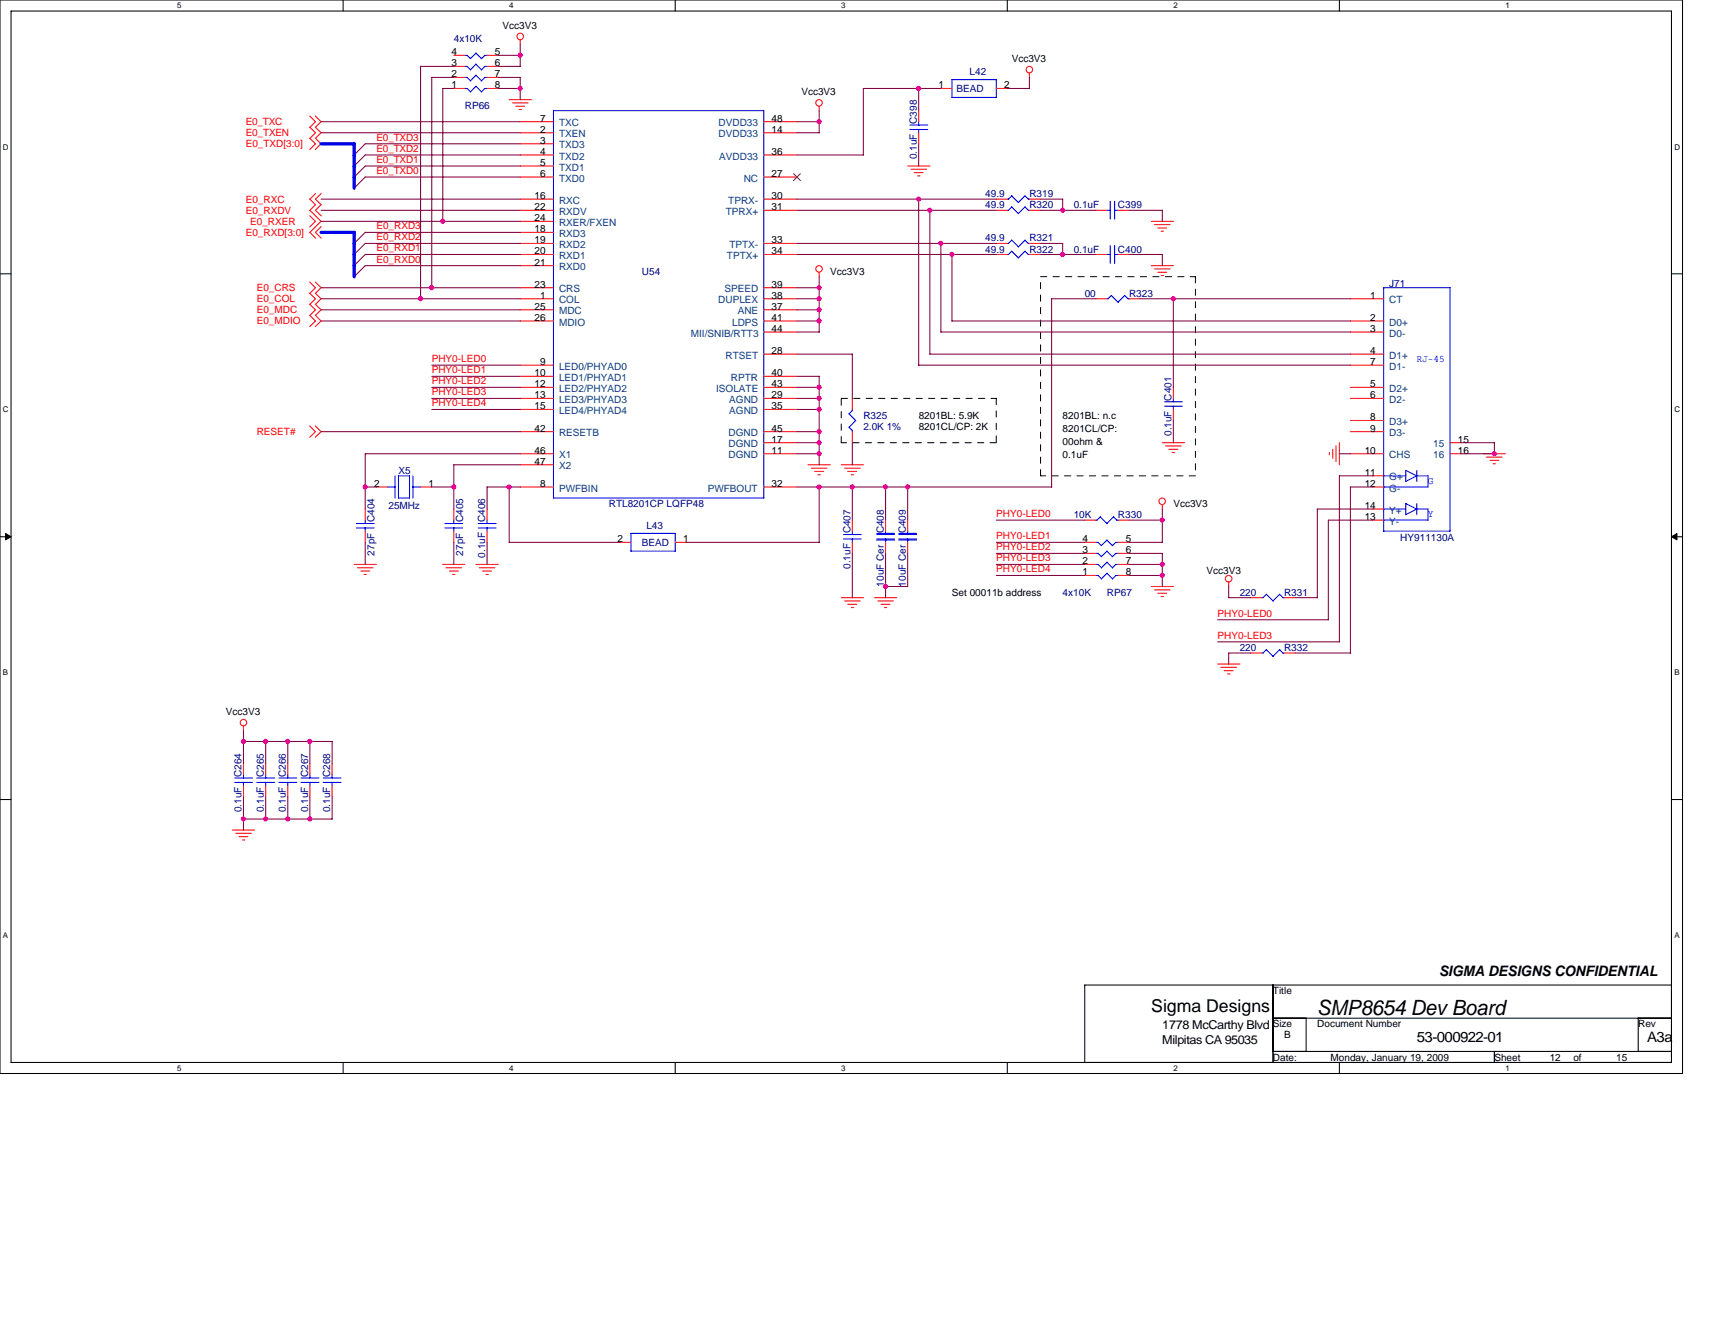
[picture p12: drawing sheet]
<svg xmlns="http://www.w3.org/2000/svg" width="279mm" height="216mm" viewBox="0 0 279 216" stroke-linecap="round" stroke-linejoin="round" font-family="sans-serif">
<path d="M0 0h274.1v174.9h-274.1zM1.8 1.8h270.5v171.3h-270.5z" fill="none" stroke="#000" stroke-width=".17"/>
<g fill="#fff">
<path d="M28.9 .2h.7v1.4h-.7z"/>
<path d="M28.9 173.3h.7v1.5h-.7z"/>
</g>
<path d="M55.9 0v1.8M55.9 173.1v1.8" fill="none" stroke="#000" stroke-width=".17"/>
<g fill="#fff">
<path d="M83 .2h.7v1.4h-.7z"/>
<path d="M83 173.3h.7v1.5h-.7z"/>
</g>
<path d="M110 0v1.8M110 173.1v1.8" fill="none" stroke="#000" stroke-width=".17"/>
<g fill="#fff">
<path d="M137.1 .2h.7v1.4h-.7z"/>
<path d="M137.1 173.3h.7v1.5h-.7z"/>
</g>
<path d="M164.1 0v1.8M164.1 173.1v1.8" fill="none" stroke="#000" stroke-width=".17"/>
<g fill="#fff">
<path d="M191.2 .2h.7v1.4h-.7z"/>
<path d="M191.2 173.3h.7v1.5h-.7z"/>
</g>
<path d="M218.2 0v1.8M218.2 173.1v1.8" fill="none" stroke="#000" stroke-width=".17"/>
<g fill="#fff">
<path d="M245.3 .2h.7v1.4h-.7z"/>
<path d="M245.3 173.3h.7v1.5h-.7z"/>
<path d="M.5 23.2h.9v1.4h-.9z"/>
<path d="M272.8 23.2h.9v1.4h-.9z"/>
<path d="M.5 66h.9v1.5h-.9z"/>
<path d="M272.8 66h.9v1.5h-.9z"/>
</g>
<path d="M0 44.6h1.8M272.3 44.6h1.8" fill="none" stroke="#000" stroke-width=".17"/>
<g fill="#fff">
<path d="M.5 108.9h.8v1.4h-.8z"/>
<path d="M272.8 108.9h.8v1.4h-.8z"/>
</g>
<path d="M0 87.5h1.8M272.3 87.5h1.8" fill="none" stroke="#000" stroke-width=".17"/>
<path d="M.9 86.9l.9 .6-.9 .5zM272.3 87.5l.9-.6v1.1z" fill="#000" stroke="#000" stroke-width=".16"/>
<g fill="#fff">
<path d="M.5 151.7h.8v1.4h-.8z"/>
<path d="M272.8 151.7h.8v1.4h-.8z"/>
</g>
<path d="M0 130.3h1.8M272.3 130.3h1.8M176.7 160.5h95.6v12.6h-95.6zM207.4 171.3h64.9M207.4 160.5v12.6M207.4 165.9h64.9M212.8 165.9v5.4M243.5 171.3v1.8M266.9 165.9v5.4" fill="none" stroke="#000" stroke-width=".17"/>
<path d="M169.5 45.1h25.3M194.8 45.1v32.4M137.1 64.9h25.2M137.1 72.1v-7.2M162.3 64.9v7.2M162.3 72.1h-25.2M169.5 77.5v-32.4M194.8 77.5h-25.3" fill="none" stroke="#000" stroke-width=".16" stroke-dasharray="1 1 1 1 1 1 1 1"/>
<g fill="none" stroke="#f00" stroke-width=".17">
<path d="M50.5 18.9l.9 .9-.9 1M51.4 18.9l.9 .9-.9 1M73.9 14.4h1.8M73.9 12.6h1.8M73.9 10.8h1.8M73.9 9h1.8M79.4 14.4h1.8M79.4 12.6h1.8M79.4 10.8h1.8M79.4 9h1.8M83 16.2h3.6M83.5 16.8h2.5"/>
<path d="M84 17.3h1.5M84.6 17.8h.4M84.8 6.5v.7M84.8 19.8h5.4M124.4 19.8h5.4M133.5 17.3v.8M149.7 18v1.8M153.3 14.4h1.8M162.3 14.4h1.8M167.7 11.9v.7M50.5 35.1l.9 1-.9 .9M50.5 20.7l.9 .9-.9 1"/>
<path d="M50.5 22.5l.9 .9-.9 1M51.4 35.1l.9 1-.9 .9M51.4 20.7l.9 .9-.9 1M51.4 22.5l.9 .9-.9 1M51.4 31.5l-.9 .9 .9 1M51.4 33.3l-.9 1 .9 .9M51.4 36.9l-.9 1 .9 .9M52.3 31.5l-.9 .9 .9 1M52.3 33.3l-.9 1 .9 .9M52.3 36.9l-.9 1 .9 .9M84.8 36.1h5.4M84.8 27.1h5.4"/>
<path d="M84.8 32.4h5.4M84.8 28.9h5.4M84.8 25.3h5.4M84.8 23.4h5.4M84.8 21.6h5.4M84.8 34.3h5.4M84.8 39.7h5.4M84.8 37.9h5.4M124.4 32.4h5.4M124.4 28.9h5.4M124.4 25.3h5.4M124.4 21.6h5.4"/>
<path d="M124.4 34.3h5.4M124.4 39.7h5.4M147.9 27.1h3.6M148.4 27.6h2.6M148.9 28.1h1.5M149.5 28.7h.4M149.7 21.6v1.8M162.3 32.4h1.8M162.3 34.3h1.8M162.3 39.7h1.8M167.7 32.4h1.8M167.7 34.3h1.8"/>
<path d="M167.7 39.7h1.8M178.5 34.3h1.8M182.1 34.3h1.8M187.6 36.1h3.6M188.1 36.6h2.5M188.6 37.1h1.5M189.2 37.7h.3M50.5 49.6l.9 .9-.9 .9M50.5 47.8l.9 .9-.9 .9M50.5 51.4l.9 .9-.9 .9M50.5 46l.9 .9-.9 .9M51.4 49.6l.9 .9-.9 .9"/>
<path d="M51.4 47.8l.9 .9-.9 .9M51.4 51.4l.9 .9-.9 .9M51.4 46l.9 .9-.9 .9M84.8 43.3h5.4M84.8 48.7h5.4M84.8 59.5h5.4M84.8 52.3h5.4M84.8 50.5h5.4M84.8 41.5h5.4M84.8 46.9h5.4M124.4 48.7h5.4M124.4 57.7h5.4"/>
<path d="M124.4 52.3h5.4M124.4 54.1h5.4M124.4 50.5h5.4M124.4 41.5h5.4M124.4 46.9h5.4M133.5 44.4v.7M162.3 41.5h1.8M167.7 41.5h1.8M178.5 48.7h1.8M178.5 41.5h1.8M182.1 41.5h1.8M183.9 48.7h1.8"/>
<path d="M187.6 43.3h3.6M188.1 43.8h2.5M188.6 44.4h1.5M189.2 44.9h.3M220 48.7h5.4M220 57.7h5.4M220 59.5h5.4M220 52.3h5.4M220 54.1h5.4M50.5 69.4l.9 .9-.9 .9M51.4 69.4l.9 .9-.9 .9M61.3 79.4h1.8"/>
<path d="M68.5 79.4h1.8M84.8 75.7h5.4M84.8 73.9h5.4M84.8 64.9h5.4M84.8 63.1h5.4M84.8 70.3h5.4M84.8 79.4h5.4M84.8 61.3h5.4M84.8 66.7h5.4M124.4 72.1h5.4M124.4 73.9h5.4M124.4 64.9h5.4"/>
<path d="M124.4 63.1h5.4M124.4 70.3h5.4M124.4 79.4h5.4M124.4 61.3h5.4M124.4 66.7h5.4M131.6 75.7h3.7M132.2 76.3h2.5M132.7 76.8h1.5M133.3 77.4h.3M137.1 75.7h3.6M137.6 76.3h2.5M138.1 76.8h1.5"/>
<path d="M138.7 77.4h.4M138.9 64.9v1.8M138.9 70.3v1.8M189.4 72.1h3.6M189.9 72.7h2.5M190.4 73.2h1.5M191 73.7h.4M191.2 63.1v1.8M191.2 66.7v1.8M216.6 73.7v.4M217.1 73.2v1.5M217.7 72.6v2.6"/>
<path d="M218.2 72.1v3.6M220 73.9h5.4M220 64.9h5.4M220 68.5h5.4M220 63.1h5.4M220 70.3h5.4M223.6 79.4h1.8M223.6 77.5h1.8M236.2 72.1h1.8M236.2 73.9h1.8M241.6 73.9h3.7M242.2 74.5h2.5"/>
<path d="M242.7 75h1.5M243.2 75.6h.4M57.7 92h3.6M58.2 92.5h2.6M58.8 93h1.4M59.3 93.6h.4M59.5 83v1.8M59.5 86.6v1.8M72.1 92h3.6M72.6 92.5h2.6M73.2 93h1.5M73.7 93.6h.4"/>
<path d="M73.9 83v1.8M73.9 86.6v1.8M77.5 92h3.7M78.1 92.5h2.5M78.6 93h1.5M79.2 93.6h.3M79.4 83v1.8M79.4 86.6v1.8M101 88.4h1.8M110 88.4h1.8M137.1 97.4h3.6M137.6 97.9h2.5"/>
<path d="M138.1 98.5h1.5M138.7 99h.4M138.9 84.8v1.8M138.9 88.4v1.8M142.5 97.4h3.6M143 97.9h2.5M143.5 98.5h1.5M144.1 99h.4M144.3 84.8v1.8M144.3 88.4v1.8M147.9 84.8v1.8M147.9 88.4v1.8"/>
<path d="M176.7 92h1.8M176.7 84.8h1.8M176.7 88.4h1.8M176.7 93.8h1.8M176.7 90.2h1.8M182.1 92h1.8M182.1 84.8h1.8M182.1 88.4h1.8M182.1 93.8h1.8M182.1 90.2h1.8M187.6 95.6h3.6M188.1 96.1h2.5"/>
<path d="M188.6 96.7h1.5M189.2 97.2h.3M189.4 82.2v.8M200.2 94.8v.8M203.8 97.4h1.8M209.2 97.4h1.8M223.6 83h1.8M223.6 84.8h1.8M39.7 118.3v.7M198.4 108.2h3.6M198.9 108.7h2.6M199.4 109.3h1.5"/>
<path d="M200 109.8h.4M203.8 106.4h1.8M209.2 106.4h1.8M37.9 135.3h3.6M38.4 135.8h2.6M38.9 136.3h1.5M39.5 136.9h.4M39.7 124.4v1.8M39.7 128v1.8M43.3 124.4v1.8M43.3 128v1.8M46.9 124.4v1.8"/>
<path d="M46.9 128v1.8M50.5 124.4v1.8M50.5 128v1.8M54.1 124.4v1.8M54.1 128v1.8"/>
<circle cx="84.7" cy="5.9" r=".53"/>
<circle cx="133.4" cy="16.8" r=".53"/>
<circle cx="167.7" cy="11.3" r=".53"/>
<circle cx="133.4" cy="43.8" r=".53"/>
<circle cx="189.3" cy="81.7" r=".53"/>
<circle cx="200.2" cy="94.3" r=".54"/>
<circle cx="39.7" cy="117.7" r=".53"/>
</g>
<g fill="none" stroke="#00f" stroke-width=".17">
<path d="M75.7 14.4h.4M75.7 12.6h.4M75.7 10.8h.4M75.7 9h.4M76.1 14.4l.6 .6M76.1 12.6l.6 .6M76.1 10.8l.6 .6M76.1 9l.6 .6M76.6 15l1-1 .9 1M77.5 12.3l1 .9M77.5 10.5l1 .9M77.5 8.7l1 .9"/>
<path d="M77.6 12.2l-1 1M77.6 10.4l-1 1M77.6 8.6l-1 .9M79.4 14.4h-.4l-.6 .6M79.4 12.6h-.4l-.6 .6M79.4 10.8h-.4l-.6 .6M79.4 9h-.4l-.6 .6M90.2 18h34.2v63.2h-34.2zM149.7 19.8v.6M155.1 13h7.2v2.9h-7.2zM148.2 20.4h3M148.2 21.1h3"/>
<path d="M149.7 21.1v.5M164.8 31.9l1.1 1.1M164.8 39.1l1.1 1.1M164.8 33.7l1.1 1.1M164.8 31.9l-.5 .5h-.2M164.8 39.1l-.5 .6h-.2M164.8 33.7l-.5 .6h-.2M167 31.9l.6 .6M167 39.1l.6 .6M167 33.7l.6 .6M167 31.9l-1.1 1.1M167 39.1l-1.1 1.1"/>
<path d="M167 33.7l-1.1 1.1M167.5 32.4h.2M167.5 39.7h.2M167.5 34.3h.2M180.3 34.3h.6M180.9 32.8v2.9M181.6 34.3h.5M181.6 32.8v2.9M164.1 41.5h.2l.5-.6 1.1 1.1M167.5 41.5h.2M167.6 41.5l-.6-.6-1.1 1.1M180.3 41.5h.6"/>
<path d="M180.9 40v2.9M181.1 48.2l1.1 1.1M181.1 48.1l-.6 .6h-.2M181.6 41.5h.5M181.6 40v2.9M183.2 48.2l.6 .5M183.2 48.1l-1.1 1.1M183.8 48.7h.2M225.4 46.9h10.8v39.7h-10.8zM63.1 79.4h1.3M64.4 77.5v3.7M64.9 77.5h1.8v3.7h-1.8z"/>
<path d="M67.2 79.4h1.3M67.3 77.5v3.7M138.3 67.4l1.1 1.1-1.1 1.1 .6 .5v.2M138.9 66.7v.2M138.9 66.9l-.6 .5M189.7 65.5h2.9M189.7 66.2h2.9M191.2 64.9v.6M191.2 66.2v.5M225.4 79.4h7.2M225.4 77.5h3.6M230.8 76.6v1.9"/>
<path d="M230.8 77.5h1.9M230.8 77.5l-1.8 .9M230.8 77.6l-1.8-1v1.9M232.6 77.5v1.9M58 85.3h3M58 86h3M59.5 84.8v.5M59.5 86v.6M72.5 85.3h2.9M72.5 86h2.9M73.9 84.8v.5M73.9 86v.6"/>
<path d="M77.9 85.3h2.9M77.9 86h2.9M79.4 84.8v.5M79.4 86v.6M102.8 86.9h7.2v2.9h-7.2zM137.4 87.1h2.9M137.4 87.8h2.9M138.9 86.6v.5M138.9 87.8v.6M142.8 87.1h2.9M142.8 87.8h2.9M142.8 86.9h2.9"/>
<path d="M142.8 88h2.9M144.3 86.6v.5M144.3 87.8v.6M146.4 87.1h2.9M146.4 87.8h2.9M146.4 86.9h2.9M146.4 88h2.9M147.9 86.6v.5M147.9 87.8v.6M178.5 93.8h.4M178.5 92h.4M178.5 90.2h.4"/>
<path d="M178.5 88.4h.4M178.9 93.8l.6 .5M178.9 92l.6 .5M178.9 90.2l.6 .5M178.9 88.4l.6 .5M179.3 84.2l1.1 1.1M179.3 84.2l-.6 .6h-.2M179.4 94.3l1-.9 .9 .9M179.4 90.7l.9-.9 1 .9M179.4 92.5l1-.9 .9 .9M180.3 88l1 .9M180.4 88l-1 .9"/>
<path d="M181.4 84.2l.6 .6M181.4 84.2l-1.1 1.1M181.9 84.8h.3M182.2 93.8h-.4l-.6 .5M182.2 92h-.4l-.6 .5M182.2 90.2h-.4l-.6 .5M182.2 88.4h-.4l-.6 .5M206.3 96.8l1.1 1.1M206.3 96.8l-.5 .6h-.2M208.5 96.8l.5 .6M208.5 96.8l-1.1 1.1M209 97.4h.2"/>
<path d="M225.4 83h3.6M230.8 82v1.9M230.8 83h1.9M230.8 82.9l-1.8 1M230.8 83l-1.8-1v1.9M232.6 83v1.8h-7.2M206.3 105.9l1.1 1.1M206.3 105.8l-.5 .6h-.2M208.5 105.9l.5 .5M208.5 105.8l-1.1 1.1M209 106.4h.2M38.2 126.8h2.9"/>
<path d="M38.2 127.5h2.9M39.7 126.2v.6M39.7 127.5v.5M41.8 126.8h2.9M41.8 127.5h2.9M43.3 126.2v.6M43.3 127.5v.5M45.4 126.8h2.9M45.4 127.5h2.9M46.9 126.2v.6M46.9 127.5v.5M49 126.8h3"/>
<path d="M49 127.5h3M50.5 126.2v.6M50.5 127.5v.5M52.7 126.8h2.9M52.7 127.5h2.9M54.1 126.2v.6M54.1 127.5v.5"/>
</g>
<path d="M129.3 28.3l1.1 1.1M130.4 28.3l-1.1 1.1" fill="none" stroke="#804000" stroke-width=".16"/>
<g fill="none" stroke="#800040" stroke-width=".17">
<path d="M52.3 19.8h32.5M74 14.4h-1.9v21.7M74 10.8h-5.5v37.9M74 12.6h-3.7v34.3M81.2 14.4h3.6M81.2 12.6h3.6v3.7M81.2 9h3.6M84.8 7.2v3.6h-3.6M129.8 19.8h3.7M133.5 18v3.7M149.7 14.4v3.7M153.3 14.4h-12.6v10.9"/>
<path d="M167.7 12.6v1.8h-3.6M52.3 21.6h32.5M52.3 34.3h32.5M52.3 32.4h32.5M52.3 36.1h32.5M59.5 39.7h25.3M59.5 25.3h25.3M59.5 37.9h25.3M59.5 25.2l-1.8 1.9M59.5 37.8l-1.8 1.9M59.5 39.6l-1.8 1.9M84.8 23.4h-25.3l-1.8 1.9"/>
<path d="M84.8 28.9l-25.3-.1-1.8 1.8M84.8 27.1l-25.3-.1-1.8 1.9M129.8 21.6h3.7M129.8 39.7h32.5M129.8 34.3h32.5M129.8 25.3h10.9M129.8 32.4h32.5M149.7 23.4v3.7M149.7 32.4v27.1h70.3M151.5 34.3v23.4h68.5M153.3 39.7v14.4M169.5 39.7h3.6v1.8"/>
<path d="M169.5 34.3h9.1M169.5 32.4h3.6v1.9M183.9 34.3h5.5M189.4 34.3v1.8M52.3 48.7h32.5M52.3 46.9h32.5M52.3 50.5h32.5M52.3 52.3h32.5M59.5 43.3h25.3M59.5 43.3l-1.8 1.8M70.3 59.5h14.5M84.8 41.5l-25.3-.1-1.8 1.9"/>
<path d="M129.8 50.5h3.7M129.8 52.3h3.7M129.8 41.5h32.5M129.8 54.1h3.7M129.8 57.7h9.1M129.8 48.7h3.7M129.8 46.9h3.7M133.5 45.1v9M138.9 57.7v7.2M153.3 54.1h66.7M155.1 52.3h64.9M155.1 41.5v10.8"/>
<path d="M169.5 41.5h9.1M178.6 48.7h-7.3v30.7M183.9 41.5h5.5M185.7 48.7h34.3M189.4 41.5v1.8M191.2 48.7v14.4M52.3 70.3h32.5M59.5 79.4h1.8M70.3 79.4h3.7M70.3 66.7h14.5M70.3 61.3h14.5M70.3 63.1h14.5"/>
<path d="M70.3 64.9h14.5M83 79.4v9h18M84.8 79.4h-5.4v3.6M84.8 73.9h-25.3v9.1M84.8 75.7h-10.9v7.3M129.8 79.4h41.5M129.8 73.9h3.7M129.8 70.3h3.7M129.8 61.3h3.7v14.5M129.8 66.7h3.7M129.8 63.1h3.7M129.8 64.9h3.7"/>
<path d="M129.8 72.1h3.7M133.5 79.4v9h-21.7M138.9 72.1v3.7M138.9 79.4v5.4M144.3 79.4v5.4M147.9 79.3v5.5M191.2 68.5v3.7M218.2 73.9h1.8M223.6 79.4h-3.6v27h-9M223.6 77.5h-5.4v27.1h-19.8M238 73.9h5.5M238 72.1h5.5v1.9"/>
<path d="M59.5 88.4v3.6M73.9 88.4v3.6M79.4 88.4v3.6M138.9 90.2v7.2M144.3 95.6h3.6M144.3 90.2v7.2M147.9 90.2v5.4M162.3 88.4h14.4M162.3 84.8h14.4M162.3 92h14.4M162.3 90.2h14.4M162.3 93.8h14.4"/>
<path d="M183.9 88.4h5.5M183.9 84.8h5.5M183.9 92h5.5M183.9 90.2h5.5M183.9 93.8h5.5M189.4 83v5.4M189.4 90.2v5.4M200.2 95.6v1.8M200.2 97.4h3.6M211 97.4h3.6M223.6 84.8h-7.2v16.2M223.6 83h-9v14.4"/>
<path d="M39.7 119v5.5M198.4 101h18M203.8 106.4h-3.6v1.8M39.7 133.5h14.4M39.7 129.8v5.5M39.7 120.8h14.4M43.3 120.8v3.7M43.3 129.8v3.7M46.9 120.8v3.7M46.9 129.8v3.7M50.5 120.8v3.7M50.5 129.8v3.7"/>
<path d="M54.1 120.8v3.7M54.1 129.8v3.7"/>
</g>
<path d="M52.3 23.4h5.4v7.3M52.3 37.9h5.4v7.2" fill="none" stroke="#00f" stroke-width=".53"/>
<g fill="#f0f" stroke="#f0f" stroke-width=".17">
<circle cx="59.5" cy="79.3" r=".35"/>
<circle cx="73.9" cy="79.3" r=".35"/>
<circle cx="82.9" cy="79.3" r=".35"/>
<circle cx="189.3" cy="93.8" r=".35"/>
<circle cx="153.3" cy="39.7" r=".35"/>
<circle cx="191.1" cy="48.7" r=".35"/>
<circle cx="147.9" cy="79.3" r=".35"/>
<circle cx="138.8" cy="79.3" r=".35"/>
<circle cx="144.3" cy="95.6" r=".35"/>
<circle cx="149.7" cy="32.4" r=".35"/>
<circle cx="133.4" cy="79.3" r=".35"/>
<circle cx="144.3" cy="79.3" r=".35"/>
<circle cx="173.1" cy="41.5" r=".35"/>
<circle cx="173.1" cy="34.3" r=".35"/>
<circle cx="149.7" cy="14.4" r=".35"/>
<circle cx="151.5" cy="34.3" r=".35"/>
<circle cx="189.3" cy="92" r=".35"/>
<circle cx="155.1" cy="41.5" r=".35"/>
<circle cx="133.4" cy="19.8" r=".35"/>
<circle cx="133.4" cy="63.1" r=".35"/>
<circle cx="133.4" cy="46.9" r=".35"/>
<circle cx="133.4" cy="70.3" r=".35"/>
<circle cx="133.4" cy="72.1" r=".35"/>
<circle cx="133.4" cy="52.3" r=".35"/>
<circle cx="133.4" cy="66.7" r=".35"/>
<circle cx="133.4" cy="64.9" r=".35"/>
<circle cx="133.4" cy="48.7" r=".35"/>
<circle cx="133.4" cy="50.5" r=".35"/>
<circle cx="133.4" cy="73.9" r=".35"/>
<circle cx="84.7" cy="14.4" r=".35"/>
<circle cx="84.7" cy="9" r=".35"/>
<circle cx="68.5" cy="48.7" r=".35"/>
<circle cx="72.1" cy="36.1" r=".35"/>
<circle cx="70.3" cy="46.9" r=".35"/>
<circle cx="189.3" cy="84.7" r=".35"/>
<circle cx="50.5" cy="133.4" r=".35"/>
<circle cx="39.7" cy="120.8" r=".35"/>
<circle cx="50.5" cy="120.8" r=".35"/>
<circle cx="39.7" cy="133.4" r=".35"/>
<circle cx="43.3" cy="133.4" r=".35"/>
<circle cx="46.9" cy="133.4" r=".35"/>
<circle cx="43.3" cy="120.8" r=".35"/>
<circle cx="46.9" cy="120.8" r=".35"/>
<circle cx="243.4" cy="73.9" r=".35"/>
</g>
<text font-size="3.4" x="214.6" y="165.4">SMP8654 Dev Board</text>
<text font-size="2.9" x="187.6" y="164.9">Sigma Designs</text>
<g font-size="2.3">
<text x="234.4" y="159">SIGMA DESIGNS CONFIDENTIAL</text>
<text x="230.8" y="169.8">53-000922-01</text>
<text x="268.3" y="169.8">A3a</text>
</g>
<g font-size="2">
<text x="189.4" y="167.7">1778 McCarthy Blvd</text>
<text x="189.4" y="170.2">Milpitas CA 95035</text>
</g>
<g font-size="1.6">
<text x="81.9" y="4.7">Vcc3V3</text>
<text x="73.6" y="10.8">3</text>
<text x="73.6" y="9">4</text>
<text x="80.6" y="9">5</text>
<text x="80.6" y="10.8">6</text>
<text x="164.8" y="10.1">Vcc3V3</text>
<text x="73.6" y="14.4">1</text>
<text x="73.6" y="12.6">2</text>
<text x="80.6" y="12.6">7</text>
<text x="80.6" y="14.4">8</text>
<text x="130.6" y="15.5">Vcc3V3</text>
<text x="152.9" y="14.4">1</text>
<text x="163.6" y="14.4">2</text>
<text x="88" y="23.4">3</text>
<text x="88" y="21.6">2</text>
<text x="88" y="19.8">7</text>
<text x="125.7" y="21.6">14</text>
<text x="125.7" y="19.8">48</text>
<text x="88" y="28.8">6</text>
<text x="88" y="27">5</text>
<text x="88" y="25.2">4</text>
<text x="125.7" y="25.2">36</text>
<text x="125.7" y="28.8">27</text>
<text x="87.1" y="34.2">22</text>
<text x="87.1" y="32.4">16</text>
<text x="125.7" y="32.4">30</text>
<text x="125.7" y="34.2">31</text>
<text x="87.1" y="41.4">20</text>
<text x="87.1" y="39.6">19</text>
<text x="87.1" y="37.8">18</text>
<text x="87.1" y="36">24</text>
<text x="125.7" y="41.4">34</text>
<text x="125.7" y="39.6">33</text>
<text x="87.1" y="43.3">21</text>
<text x="87.1" y="46.9">23</text>
<text x="125.7" y="46.9">39</text>
<text x="135.3" y="44.8">Vcc3V3</text>
<text x="87.1" y="50.5">25</text>
<text x="87.1" y="52.3">26</text>
<text x="88" y="48.7">1</text>
<text x="125.7" y="48.7">38</text>
<text x="125.7" y="50.5">37</text>
<text x="125.7" y="52.3">41</text>
<text x="223.2" y="52.3">2</text>
<text x="223.2" y="48.7">1</text>
<text x="88" y="59.5">9</text>
<text x="125.7" y="57.7">28</text>
<text x="125.7" y="54.1">44</text>
<text x="223.2" y="57.7">4</text>
<text x="223.2" y="59.5">7</text>
<text x="223.2" y="54.1">3</text>
<text x="87.1" y="61.3">10</text>
<text x="87.1" y="63.1">12</text>
<text x="87.1" y="64.9">13</text>
<text x="125.7" y="64.9">29</text>
<text x="125.7" y="63.1">43</text>
<text x="125.7" y="61.3">40</text>
<text x="223.2" y="64.9">6</text>
<text x="223.2" y="63.1">5</text>
<text x="87.1" y="66.7">15</text>
<text x="87.1" y="70.3">42</text>
<text x="125.7" y="66.7">35</text>
<text x="125.7" y="70.3">45</text>
<text x="149.7" y="68.2">8201BL: 5.9K</text>
<text x="149.7" y="70">8201CL/CP: 2K</text>
<text x="173.1" y="68.2">8201BL: n.c</text>
<text x="173.1" y="70.3">8201CL/CP:</text>
<text x="223.2" y="68.5">8</text>
<text x="223.2" y="70.3">9</text>
<text x="87.1" y="73.9">46</text>
<text x="87.1" y="75.7">47</text>
<text x="125.7" y="73.9">11</text>
<text x="125.7" y="72.1">17</text>
<text x="173.1" y="72.5">00ohm &amp;</text>
<text x="173.1" y="74.6">0.1uF</text>
<text x="222.3" y="73.9">10</text>
<text x="222.3" y="77.5">11</text>
<text x="237.5" y="73.9">16</text>
<text x="237.5" y="72.1">15</text>
<text x="60.9" y="79.3">2</text>
<text x="69.8" y="79.3">1</text>
<text x="88" y="79.3">8</text>
<text x="125.7" y="79.3">32</text>
<text x="191.2" y="82.6">Vcc3V3</text>
<text x="222.3" y="79.3">12</text>
<text x="222.3" y="82.9">14</text>
<text x="100.6" y="88.3">2</text>
<text x="111.3" y="88.3">1</text>
<text x="176.4" y="88.3">4</text>
<text x="183.4" y="88.3">5</text>
<text x="222.3" y="84.7">13</text>
<text x="176.4" y="93.7">1</text>
<text x="176.4" y="91.9">2</text>
<text x="176.4" y="90.1">3</text>
<text x="183.4" y="90.1">6</text>
<text x="183.4" y="91.9">7</text>
<text x="183.4" y="93.7">8</text>
<text x="196.6" y="93.5">Vcc3V3</text>
<text x="155.1" y="97">Set 00011b address</text>
<text x="36.8" y="116.5">Vcc3V3</text>
<text x="207.4" y="162">Title</text>
<text x="207.4" y="167.4">Size</text>
<text x="214.6" y="167.4">Document Number</text>
<text x="266.9" y="167.4">Rev</text>
<text x="207.4" y="172.8">Date:</text>
<text x="209.2" y="169.2">B</text>
<text x="216.8" y="172.8">Monday, January 19, 2009</text>
<text x="243.5" y="172.8">Sheet</text>
<text x="252.5" y="172.8">12</text>
<text x="256.3" y="172.8">of</text>
<text x="263.3" y="172.8">15</text>
</g>
<g font-size="1.6" fill="#000080">
<text x="73.9" y="6.9">4x10K</text>
<text x="75.7" y="17.7">RP66</text>
<text x="155.8" y="15">BEAD</text>
<text x="158" y="12.3">L42</text>
<text x="149.4" y="20.2" transform="rotate(-90 149.4 20.2)">C398</text>
<text x="149.4" y="26" transform="rotate(-90 149.4 26)">0.1uF</text>
<text x="160.5" y="32.1">49.9</text>
<text x="160.5" y="33.9">49.9</text>
<text x="167.7" y="32.1">R319</text>
<text x="167.7" y="33.9">R320</text>
<text x="174.9" y="33.9">0.1uF</text>
<text x="182.1" y="33.9">C399</text>
<text x="160.5" y="39.3">49.9</text>
<text x="160.5" y="41.1">49.9</text>
<text x="167.7" y="39.3">R321</text>
<text x="167.7" y="41.1">R322</text>
<text x="174.9" y="41.1">0.1uF</text>
<text x="182.1" y="41.1">C400</text>
<text x="104.6" y="44.8">U54</text>
<text x="226.3" y="46.7">J71</text>
<text x="176.7" y="48.4">00</text>
<text x="183.9" y="48.4">R323</text>
<text x="190.9" y="65.3" transform="rotate(-90 190.9 65.3)">C401</text>
<text x="140.7" y="68.2">R325</text>
<text x="140.7" y="70">2.0K 1%</text>
<text x="190.9" y="71.1" transform="rotate(-90 190.9 71.1)">0.1uF</text>
<text x="64.9" y="77.2">X5</text>
<text x="63.3" y="83">25MHz</text>
<text x="99.2" y="82.6">RTL8201CP LQFP48</text>
<text x="61" y="85.1" transform="rotate(-90 61 85.1)">C404</text>
<text x="75.4" y="85.1" transform="rotate(-90 75.4 85.1)">C405</text>
<text x="79" y="85.1" transform="rotate(-90 79 85.1)">C406</text>
<text x="104.6" y="88.9">BEAD</text>
<text x="105.3" y="86.2">L43</text>
<text x="138.6" y="86.9" transform="rotate(-90 138.6 86.9)">C407</text>
<text x="144" y="86.9" transform="rotate(-90 144 86.9)">C408</text>
<text x="147.6" y="86.9" transform="rotate(-90 147.6 86.9)">C409</text>
<text x="174.9" y="84.4">10K</text>
<text x="182.1" y="84.4">R330</text>
<text x="228.1" y="88.2">HY911130A</text>
<text x="61" y="90.5" transform="rotate(-90 61 90.5)">27pF</text>
<text x="75.4" y="90.5" transform="rotate(-90 75.4 90.5)">27pF</text>
<text x="79" y="90.9" transform="rotate(-90 79 90.9)">0.1uF</text>
<text x="138.6" y="92.7" transform="rotate(-90 138.6 92.7)">0.1uF</text>
<text x="144" y="95.6" transform="rotate(-90 144 95.6)">10uF Cer</text>
<text x="147.6" y="95.6" transform="rotate(-90 147.6 95.6)">10uF Cer</text>
<text x="173.1" y="97">4x10K</text>
<text x="180.3" y="97">RP67</text>
<text x="202" y="97">220</text>
<text x="209.2" y="97">R331</text>
<text x="202" y="106.1">220</text>
<text x="209.2" y="106.1">R332</text>
<text x="39.4" y="126.6" transform="rotate(-90 39.4 126.6)">C264</text>
<text x="43" y="126.6" transform="rotate(-90 43 126.6)">C265</text>
<text x="46.6" y="126.6" transform="rotate(-90 46.6 126.6)">C266</text>
<text x="50.2" y="126.6" transform="rotate(-90 50.2 126.6)">C267</text>
<text x="53.8" y="126.6" transform="rotate(-90 53.8 126.6)">C268</text>
<text x="39.4" y="132.4" transform="rotate(-90 39.4 132.4)">0.1uF</text>
<text x="43" y="132.4" transform="rotate(-90 43 132.4)">0.1uF</text>
<text x="46.6" y="132.4" transform="rotate(-90 46.6 132.4)">0.1uF</text>
<text x="50.2" y="132.4" transform="rotate(-90 50.2 132.4)">0.1uF</text>
<text x="53.8" y="132.4" transform="rotate(-90 53.8 132.4)">0.1uF</text>
</g>
<g font-size="1.6" fill="#f00">
<text x="40" y="22.2">E0_TXEN</text>
<text x="40" y="20.4">E0_TXC</text>
<text x="61.3" y="22.9">E0_TXD3</text>
<text x="40" y="24">E0_TXD[3:0]</text>
<text x="61.3" y="26.5">E0_TXD1</text>
<text x="61.3" y="28.3">E0_TXD0</text>
<text x="61.3" y="24.7">E0_TXD2</text>
<text x="40" y="33">E0_RXC</text>
<text x="40" y="34.8">E0_RXDV</text>
<text x="40" y="38.4">E0_RXD[3:0]</text>
<text x="40.7" y="36.6">E0_RXER</text>
<text x="61.3" y="41">E0_RXD1</text>
<text x="61.3" y="39.2">E0_RXD2</text>
<text x="61.3" y="37.4">E0_RXD3</text>
<text x="41.8" y="47.5">E0_CRS</text>
<text x="61.3" y="42.8">E0_RXD0</text>
<text x="41.8" y="51.1">E0_MDC</text>
<text x="41.8" y="49.3">E0_COL</text>
<text x="41.8" y="52.9">E0_MDIO</text>
<text x="70.3" y="59">PHY0-LED0</text>
<text x="70.3" y="62.6">PHY0-LED2</text>
<text x="70.3" y="64.4">PHY0-LED3</text>
<text x="70.3" y="60.8">PHY0-LED1</text>
<text x="41.8" y="70.9">RESET#</text>
<text x="70.3" y="66.2">PHY0-LED4</text>
<text x="162.3" y="87.9">PHY0-LED1</text>
<text x="162.3" y="84.2">PHY0-LED0</text>
<text x="162.3" y="89.7">PHY0-LED2</text>
<text x="162.3" y="91.5">PHY0-LED3</text>
<text x="162.3" y="93.3">PHY0-LED4</text>
<text x="198.4" y="100.5">PHY0-LED0</text>
<text x="198.4" y="104.1">PHY0-LED3</text>
</g>
<g font-size="1.6" fill="#004080">
<text x="91.1" y="22.4">TXEN</text>
<text x="91.1" y="20.6">TXC</text>
<text x="117.1" y="22.4">DVDD33</text>
<text x="117.1" y="20.6">DVDD33</text>
<text x="91.1" y="29.6">TXD0</text>
<text x="91.1" y="27.8">TXD1</text>
<text x="91.1" y="26">TXD2</text>
<text x="91.1" y="24.2">TXD3</text>
<text x="117.2" y="26">AVDD33</text>
<text x="121.2" y="29.6">NC</text>
<text x="91.1" y="35">RXDV</text>
<text x="91.1" y="33.2">RXC</text>
<text x="118.2" y="35">TPRX+</text>
<text x="118.6" y="33.2">TPRX-</text>
<text x="91.1" y="40.4">RXD2</text>
<text x="91.1" y="38.6">RXD3</text>
<text x="91.1" y="36.8">RXER/FXEN</text>
<text x="118.8" y="40.4">TPTX-</text>
<text x="91.1" y="44">RXD0</text>
<text x="91.1" y="42.2">RXD1</text>
<text x="91.1" y="47.6">CRS</text>
<text x="118" y="47.6">SPEED</text>
<text x="118.4" y="42.2">TPTX+</text>
<text x="91.1" y="51.2">MDC</text>
<text x="91.1" y="53">MDIO</text>
<text x="91.1" y="49.4">COL</text>
<text x="117" y="49.4">DUPLEX</text>
<text x="119.3" y="53">LDPS</text>
<text x="120.2" y="51.2">ANE</text>
<text x="226.3" y="53">D0+</text>
<text x="226.3" y="49.4">CT</text>
<text x="112.5" y="54.8">MII/SNIB/RTT3</text>
<text x="118.2" y="58.4">RTSET</text>
<text x="226.3" y="58.4">D1+</text>
<text x="226.3" y="54.8">D0-</text>
<text x="91.1" y="60.2">LED0/PHYAD0</text>
<text x="91.1" y="62.1">LED1/PHYAD1</text>
<text x="91.1" y="63.9">LED2/PHYAD2</text>
<text x="91.1" y="65.7">LED3/PHYAD3</text>
<text x="116.7" y="63.9">ISOLATE</text>
<text x="118.8" y="65.7">AGND</text>
<text x="119.1" y="62.1">RPTR</text>
<text x="226.3" y="65.7">D2-</text>
<text x="226.3" y="60.2">D1-</text>
<text x="226.3" y="63.9">D2+</text>
<text x="91.1" y="71.1">RESETB</text>
<text x="91.1" y="67.5">LED4/PHYAD4</text>
<text x="118.7" y="71.1">DGND</text>
<text x="118.8" y="67.5">AGND</text>
<text x="226.3" y="69.3">D3+</text>
<text x="226.3" y="71.1">D3-</text>
<text x="91.1" y="74.7">X1</text>
<text x="91.1" y="76.5">X2</text>
<text x="118.7" y="74.7">DGND</text>
<text x="118.7" y="72.9">DGND</text>
<text x="226.3" y="74.7">CHS</text>
<text x="233.5" y="74.7">16</text>
<text x="233.5" y="72.9">15</text>
<text x="91.1" y="80.1">PWFBIN</text>
<text x="115.3" y="80.1">PWFBOUT</text>
<text x="226.3" y="80.1">G-</text>
<text x="226.3" y="78.3">G+</text>
<text x="226.3" y="83.7">Y+</text>
<text x="226.3" y="85.5">Y-</text>
</g>
<g font-size="1.6" fill="#00f">
<text x="230.8" y="59">RJ-45</text>
<text x="232.6" y="78.8">G</text>
<text x="232.6" y="84.2">Y</text>
</g>
<g font-size="1.3">
<text x="28.9" y="1.4">5</text>
<text x="83" y="1.4">4</text>
<text x="137.1" y="1.4">3</text>
<text x="191.2" y="1.4">2</text>
<text x="245.3" y="1.4">1</text>
<text x=".5" y="24.4">D</text>
<text x="272.8" y="24.4">D</text>
<text x=".5" y="67.2">C</text>
<text x="272.8" y="67.2">C</text>
<text x=".5" y="110">B</text>
<text x="272.8" y="110">B</text>
<text x=".5" y="152.8">A</text>
<text x="272.8" y="152.8">A</text>
<text x="28.9" y="174.5">5</text>
<text x="83" y="174.5">4</text>
<text x="137.1" y="174.5">3</text>
<text x="191.2" y="174.5">2</text>
<text x="245.3" y="174.5">1</text>
</g>
</svg>
